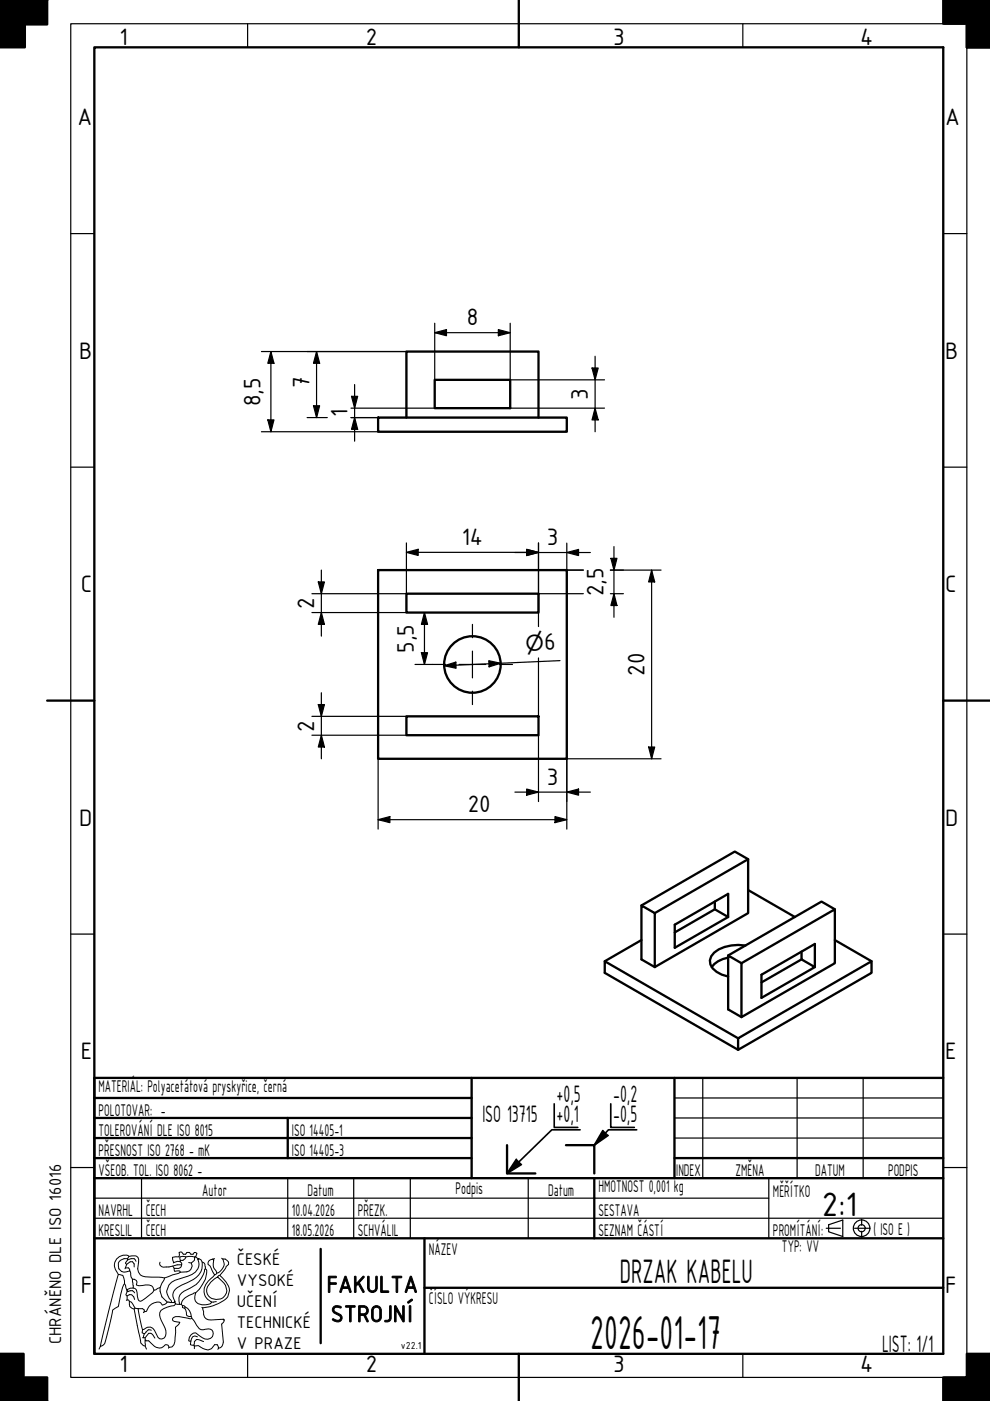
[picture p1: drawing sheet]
<svg xmlns="http://www.w3.org/2000/svg" width="210mm" height="297mm" viewBox="0 0 210 297" stroke-linecap="round" stroke-linejoin="round" font-family="sans-serif">
<!-- layer: Viditelna silna -->
<g fill="none" stroke="#000" stroke-width=".49">
<path d="M0 0h10zM5.3 0v10h-5.3v-10v5.2h10v-5.2M205 5v5h5h-5v-10h5h-10v5h10M80.2 88.5h40v3h-40zM86.2 88.5v-14h28v14M92.2 80.5h16v6h-16zM80.2 120.9h40v40h-40zM86.2 125.9h28v4h-28zM86.2 151.9h28v4h-28zM136 199.3l-7.8 4.5M138.8 193.6l19.8-11.4v11.4l-19.8 11.4zM138.8 193.6l-2.8-1.6v11.4l2.8 1.6"/>
<path d="M151.6 191.2v1.6l2.8 1.6-11.3 6.5v-4.8l11.3-6.6v4.9M151.6 192.8l-8.5 4.9M158.6 182.2l-2.8-1.7-19.8 11.5M158.6 188.7l9.9 5.7M177 192.8l-2.8-1.6-19.8 11.4M177 199.3l7.8 4.5M154.4 203a5.4 5.4 0 0 0-3.5 2M157.2 204.2l19.8-11.4v11.4l-19.8 11.4zM157.2 204.2l-2.8-1.6v11.4l2.8 1.6M158.1 200.5a8.7 8.7 0 0 0-6.7 1.5 2.39 2.39 0 0 0 .5 4l1.1 .6 1.4 .4M169.9 201.8v1.6l2.9 1.6-11.4 6.6v-4.9l11.4-6.6v4.9M169.9 203.4l-8.5 4.9"/>
<path d="M20 237h80M20 232.8h80M61 237v8.5M100 228.5v21.3M156.5 220.1l28.3-16.3v2.5l-28.3 16.3zM156.5 220.1l-28.3-16.3v2.5l28.3 16.3M20 245.5h80M20 241.3h80M107.5 242.8v6h6M120 242.8h6v6M143 245.5h57M0 292h10v5h-10z"/>
<path d="M0 287h5v10h-5M210 287h-5v5h-5v5h10"/>
<circle cx="100.2" cy="140.9" r="6"/>
</g>
<g fill="#000">
<path d="M0 -.1h5.3v10.1h-5.3z" fill-rule="evenodd"/>
<path d="M0 -.1h10v5.3h-10z" fill-rule="evenodd"/>
<path d="M200 0h10v10h-5v-5h-5z" fill-rule="evenodd"/>
<path d="M0 287h5v10h-5z" fill-rule="evenodd"/>
<path d="M0 292h10v5h-10z" fill-rule="evenodd"/>
<path d="M200 292h5v-5h5v10h-10z" fill-rule="evenodd"/>
</g>
<!-- layer: Viditelna tenka -->
<path d="M109.5 245.8l1.1 1.1-3.1 1.9zM127.8 239.7l1.1 1-2.9 2.1z" fill="#000"/>
<g fill="none" stroke="#000" stroke-width=".25">
<path d="M15 5h190v287h-190zM52.5 5v5M157.5 5v5M15 49.5h5M200 49.5h5M15 99h5M200 99h5M15 198h5M200 198h5M127.8 239.7l1.1 1M149 228.5v21.3M169 228.5v21.3"/>
<path d="M183 228.5v21.3M15 247.5h5M20 254h143M87 249.8v12.7M109.5 245.8l1.1 1.1M200 247.5h5M52.5 287v5M157.5 287v5"/>
</g>
<!-- layer: Ramecek -->
<path d="M20 10h180v277h-180zM110 0v10M10 148.5h10M200 148.5h10M110 287v10" fill="none" stroke="#000" stroke-width=".49"/>
<!-- layer: LEV CVUT -->
<g fill="none" stroke="#000" stroke-width=".21">
<path d="M25.1 270.2l-2 7.7-1.8 7.6a1.38 1.38 0 0 0 1.1-1.3l1.5-6.4 1.2-.8 .2-1.1a7.8 7.8 0 0 1 1.1-3.7M26.4 272.2l.5 1.3M26.6 268.8l-.1 .2M26.9 268.1l.7-.6h.5l.3 .5v.6M27 273.7l.1 .1M27 273.7v.1h.1M27 273.8l-.3 .7 .1 .2 .2 .1 .4-.3h.5l.5 .5 .1 .5M27 274.8v.8l-.2 .1M27 275.6h.3l.1 .3 .5 .2 .7 1.3 .7 .1M27.1 267.1l.7-.2h.6l.4 .5M27.1 267.1v-.2a1.5 1.5 0 0 0-2 1.6 1.5 1.5 0 0 0 2.4 1l-.3-.7h-.6M27.1 267.1l-.5 .7 .3 .3-.3 .7"/>
<path d="M27.1 273.8l1-.1 .4 .4M27.3 266.4l-.2 .5M27.4 275.9a1.19 1.19 0 0 0 1 1.7l.2-.2M27.5 269.5l.3 1.3 .3 .4M28.1 271.2h.3l.5 .3 .2 .3-.2 .6 .6 .2a4.9 4.9 0 0 1 2.6 0l.5 1 1.3-.6M28.1 271.2l.2 1.9h-.7l-.7 .4 .1 .2M28.3 273.1l.6 .4 .4 2.1a.52 .52 0 0 0 .9 .1l2.1-1.6 .3-.5M28.4 277.6l1.4 6.6a1.15 1.15 0 0 0 1 1.2l.3 .6M29.3 277.5h.9l.4 .3v.3M30.6 278.1l-.2 .2M33.9 273a2.75 2.75 0 0 0 1.4 2.9l.1 .2M33.9 267.6l-.1 .3a.79 .79 0 0 0 .8 .8 7 7 0 0 0 3-.5h.9"/>
<path d="M34.9 271l-1 2M35.4 276.1l-.4 .4-.6 .2-.3-.5a2.43 2.43 0 0 0-3 1.8l-.5 .1M36.4 276.2h.5M36.6 268.4l.3 .5M36.8 267.7l.9-.3 .5 .1 .3 .3v.4M36.8 267.7l-.1 .1M36.9 276.2h.3v.2l.8 .1M37.1 276v.1M37.2 276.4l-.3 .4a5.8 5.8 0 0 0-2.8 1 2.01 2.01 0 0 0 .1 2.2 4.3 4.3 0 0 1 .9 3.2l-.3 .5-.5 .2-.5-.1-.3-.3a3.3 3.3 0 0 0-1.6-2.1h-.6l-1.1 .5-.9-4.4M38 276.5h.4M38.2 267.2l-.1-.7 .7-.1 2.5 .1-.1 .7-.6 .6M38.2 269.7l-3.3 1.3-4.1-.3a1.62 1.62 0 0 1-1.6-1.7l.2-1.4-.1-1a1.61 1.61 0 0 0-2-.2l-.1-.1a2.16 2.16 0 0 0-2.3 .5 2.16 2.16 0 0 0-.4 2.3l.6 1.1 .9 .2 .4 1.2v.6"/>
<path d="M38.2 267.2v.3M38.4 276.5l.3 .3M38.5 268.2l-.2 .5-.4 .2h-1l.1 .7 1-.2 .2 .3M38.7 276.8l.4 .1a2.62 2.62 0 0 1 1.5 2.2l-1-.1-.1-.3a1.3 1.3 0 0 0-.8-1.5zM39.3 277.1l-.1 .3M39.4 266.5l-.1 .4-.5 .3h-.6M40 267.7l.6 .1a1.29 1.29 0 0 1-1 1.9h-1.4M40.6 279.1l.1 .4 .3 .3a5.3 5.3 0 0 0 1.6 2.1h.6a1.52 1.52 0 0 1 1.9 .4 1.34 1.34 0 0 1-.6 1.5 1.34 1.34 0 0 1-1.6-.2l-1.4-1a1.55 1.55 0 0 0-1.5 1.7l.5 .1 .3-1 .5-.2 .6 .2M40.7 279.5l-.5 .1a4.9 4.9 0 0 0-3.4-.2l-.2 .3v.3l1.5 .4-.3 .5-.6 .5-.1 2.2a2.38 2.38 0 0 1-.6 2l-.7 .1a.56 .56 0 0 0-.7-.6 1.66 1.66 0 0 1-2.8-.1l-.8-.7h-.7v-.7h-.6M41.3 266.5h.2M41.5 274.1l-.6 .2a3.2 3.2 0 0 0-2.5 2.2M41.5 266.5l.3-.8-.3-.1-.3-.1-.3 .4h-.4l-.3-.4h-.6l-.2 .4h-.5l-.4-.4h-.3h-.2v1l-1.4 .1 .2 1.1"/>
<path d="M41.5 274.1a1.62 1.62 0 0 0 1.3 2.5h.8a1.11 1.11 0 0 0 1.2-.5M41.5 266.5l.5 .4M42 267a2.32 2.32 0 0 1-1.3 3.2l-3.6 1.2a2.52 2.52 0 0 0-.8 4.4l.1 .4-1-.1M42.1 266.9h-.1v.1M42.1 266.9l.5 .2 .3 .5 .4 .2 .2 1.2M42.1 266.9l-.1 .1M42.8 277.2l.2 .1M42.9 267.6a3.5 3.5 0 0 1-1.9 3.7l-1.2 .6a4.3 4.3 0 0 0-3 2.1 2.11 2.11 0 0 0 .3 2l-.2 .2M43 277.3l.2 .7a1.43 1.43 0 0 0 1.6 1.9l2.6-.2 .1 .2-.1-.2M43.5 269a.73 .73 0 0 1 .3 .9 7.5 7.5 0 0 1-2.3 4.2M43.5 269l-.1 .2a5.2 5.2 0 0 1-3.1 3.9 2.68 2.68 0 0 0-2.3 2.8v.6M44.2 267.4l.9-.5 .2 .3a2.16 2.16 0 0 0 .6 2.4l.1 .3-.5 .4-.9-1.9-.5-.3z"/>
<path d="M45.3 266.9v.1M45.5 266.9h-.4M45.5 270.3l-.3 .4a3.4 3.4 0 0 0-1.6 4.2l.4 .5 .8 .7M45.9 276l-1.1 .1M46.6 270.4a5.3 5.3 0 0 1 2.1 3.3 3.1 3.1 0 0 1-2.3 2.7 9.3 9.3 0 0 1-3.4 .9M47 266.8l.3 .1M47.3 266.9h.4l.3 .2a.75 .75 0 0 1 .2 1.2l-.3 .2-.3 .8-1.5 1.5a3.9 3.9 0 0 0-2.3 3 2.15 2.15 0 0 0 3.4 1.4 2.15 2.15 0 0 0-.2-3.6l-.9-.8M47.3 266.9a2.09 2.09 0 0 1-1.3 3M47.5 279.9l-.1 .5-.4 .3 .4 3.8a1.22 1.22 0 0 1-1.1 1.3l-.2-.7h-.6l-.7 .8-.7 .3-1.1-.3-.9-.6-.9 .1M21.3 285.5l-.3 .5M30.2 281.9l-.1 .7 .5 .2 .8-.9 .7 .1M30.6 282.8l-.2 .8"/>
<path d="M30.8 283.6l.7-.9h.5l.8 1M30.8 284.1l.2 .2M30.8 284.3v1.1M35.8 285.7l-.1 .1M40.5 284.4l-.1 .7 .7 .1M41.1 285.2l.1 .2M41.2 285.4v.5M43.2 284.5l-1.5-.5-.5 .5-.1 .7M46.3 285.8l-.2 .2"/>
</g>
<!-- layer: Osa -->
<path d="M100.2 132.4v2.8M100.2 138.1v5.6M91.7 140.9h2.8M97.3 140.9h5.7M100.2 146.5v2.9M105.8 140.9h2.9M182.7 258.5v1.3M175.2 260.4h3M181.2 260.4h3M182.7 261.1v1.2" fill="none" stroke="#000" stroke-width=".25"/>
<!-- layer: Viditelna silna -->
<g fill="none" stroke="#000" stroke-width=".25">
<path d="M143 237h57M143 232.8h57M143 241.3h57M178.7 258.7v3.5l-3-1v-1.5"/>
<circle cx="182.7" cy="260.4" r="1.75"/>
<circle cx="182.7" cy="260.4" r=".75"/>
</g>
<path d="M20 258.3h180M30 249.8v12.7M61 249.8v12.7M75 249.8v12.7M112 249.8v12.7M163 249.8v12.7M178.7 258.7l-3 1" fill="none" stroke="#000" stroke-width=".25"/>
<!-- layer: LEV CVUT -->
<path d="M68 264.8v20" fill="none" stroke="#000" stroke-width=".49"/>
<path d="M117.5 234v5h5M123 239.5h-6l-9.5 9.3M127.8 239.7l-1.8 3.1M129.5 234v5h5M135 239.5h-6l-3 3.3 2.9-2.1M109.5 245.8l-2 3 3.1-1.9" fill="none" stroke="#000" stroke-width=".35"/>
<path d="M143 228.5v21.3M200 228.5h-180v58.5M20 249.8h180M126 249.8v12.7M20 262.5h180M90 273h110M90 262.5v24.5" fill="none" stroke="#000" stroke-width=".49"/>
<g fill="none" stroke="#000" stroke-width=".25">
<path d="M55.4 74.5h30.8M57.4 74.5l.7 2.5h-1.3zM57.4 74.5v17M67.1 74.5l.7 2.5h-1.3zM67.1 74.5v14M92.2 70.5l2.5-.6v1.3zM92.2 70.5h16M92.2 68.5v12M105.7 69.9l2.5 .6-2.5 .7zM108.2 68.5v12h20M125.5 78h1.3l-.6 2.5zM126.2 75.5v16"/>
<path d="M55.4 91.5h24.8M56.8 89h1.3l-.7 2.5zM65.1 88.5h4.3M66.5 86h1.3l-.7 2.5zM74.4 88.5h5.8M74.4 86.5h17.8M74.5 84h1.3l-.6 2.5zM75.2 88.5l.6 2.5h-1.3zM75.2 81.5v12M108.2 86.5h20M126.2 86.5l.6 2.5h-1.3zM86.2 117.1l2.5-.6v1.3z"/>
<path d="M86.2 115.1v10.8h-20.1M86.2 117.1h28M109.2 117.1h16M111.7 116.5l2.5 .6-2.5 .7zM114.2 115.1v17.7M120.2 117.1l2.5-.6v1.3zM120.2 115.1v5.8h3.5M129.5 118.4h1.3l-.6 2.5zM130.2 115.9v15M66.1 129.9h20.1M67.5 123.4h1.3l-.7 2.5zM68.1 129.9l.7 2.5h-1.3z"/>
<path d="M68.1 120.9v14M89.3 138.4h1.3l-.6 2.5zM90 129.9l.6 2.5h-1.3zM90 129.9v11M114.2 125.9h9.5M114.2 139.5v12.4M129.4 120.9h10.8M129.4 125.9h2.8M130.2 125.9l.6 2.5h-1.3zM138.2 120.9l.6 2.5h-1.3zM138.2 120.9v40M66.1 151.9h20.1"/>
<path d="M66.1 155.9h20.1M67.5 149.4h1.3l-.7 2.5zM68.1 155.9l.7 2.5h-1.3zM68.1 146.9v14M88 140.9h3.7M94.2 141.1l2.4-.7 .1 1.3zM103.6 140.1l2.6 .5-2.5 .8zM114.2 155.9v14M118.7 140.1l-24.5 1M137.5 158.4h1.3l-.6 2.5zM80.2 173.8l2.5-.7v1.3zM80.2 173.8h40"/>
<path d="M80.2 160.9v14.9M109.2 167.9h16M111.7 167.3l2.5 .6-2.5 .7zM117.7 173.1l2.5 .7-2.5 .6zM120.2 167.9l2.5-.6v1.3zM140.2 160.9h-20v14.9"/>
</g>
<g fill="#000">
<path d="M57.4 74.5l.7 2.5h-1.3zM67.1 74.5l.7 2.5h-1.3zM92.2 70.5l2.5-.6v1.3zM105.7 69.9l2.5 .6-2.5 .7zM125.5 78h1.3l-.6 2.5zM56.8 89h1.3l-.7 2.5zM66.5 86h1.3l-.7 2.5zM74.5 84h1.3l-.6 2.5zM75.2 88.5l.6 2.5h-1.3zM126.2 86.5l.6 2.5h-1.3zM86.2 117.1l2.5-.6v1.3zM111.7 116.5l2.5 .6-2.5 .7z"/>
<path d="M120.2 117.1l2.5-.6v1.3zM129.5 118.4h1.3l-.6 2.5zM67.5 123.4h1.3l-.7 2.5zM68.1 129.9l.7 2.5h-1.3zM89.3 138.4h1.3l-.6 2.5zM90 129.9l.6 2.5h-1.3zM130.2 125.9l.6 2.5h-1.3zM138.2 120.9l.6 2.5h-1.3zM67.5 149.4h1.3l-.7 2.5zM68.1 155.9l.7 2.5h-1.3zM94.2 141.1l2.4-.7 .1 1.3zM103.6 140.1l2.6 .5-2.5 .8z"/>
<path d="M137.5 158.4h1.3l-.6 2.5zM80.2 173.8l2.5-.7v1.3zM111.7 167.3l2.5 .6-2.5 .7zM117.7 173.1l2.5 .7-2.5 .6zM120.2 167.9l2.5-.6v1.3z"/>
</g>
<text font-size="10.9" x="125.2" y="286">2026-01-17</text>
<g font-size="7.7">
<text x="174.3" y="257.8">2:1</text>
<text x="131.4" y="272">DRZAK KABELU</text>
</g>
<g font-size="5.4">
<text x="25.4" y="9.6">1</text>
<text x="77.5" y="9.6">2</text>
<text x="130" y="9.6">3</text>
<text x="182.4" y="9.6">4</text>
<text x="16.4" y="26.5">A</text>
<text x="200.4" y="26.5">A</text>
<text x="98.9" y="69">8</text>
<text x="16.8" y="76">B</text>
<text x="200.4" y="76">B</text>
<text x="65.6" y="82.2" transform="rotate(-90 65.6 82.2)">7</text>
<text x="55.2" y="86.1" transform="rotate(-90 55.2 86.1)">8,5</text>
<text x="73.7" y="88.4" transform="rotate(-90 73.7 88.4)">1</text>
<text x="124.7" y="84.8" transform="rotate(-90 124.7 84.8)">3</text>
<text x="97.9" y="115.6">14</text>
<text x="116" y="115.6">3</text>
<text x="17.1" y="125.5">C</text>
<text x="200.4" y="125.5">C</text>
<text x="66.6" y="129.1" transform="rotate(-90 66.6 129.1)">2</text>
<text x="127.9" y="126.4" transform="rotate(-90 127.9 126.4)">2,5</text>
<text x="115.4" y="137.8" transform="rotate(-3 115.4 137.8)">6</text>
<text x="87.8" y="138.4" transform="rotate(-90 87.8 138.4)">5,5</text>
<text x="136.6" y="143.3" transform="rotate(-90 136.6 143.3)">20</text>
<text x="66.6" y="155.1" transform="rotate(-90 66.6 155.1)">2</text>
<text x="116" y="166.4">3</text>
<text x="99.2" y="172.3">20</text>
<text x="16.8" y="175">D</text>
<text x="200.4" y="175">D</text>
<text x="17.1" y="224.5">E</text>
<text x="200.4" y="224.5">E</text>
<text x="118" y="233.6">+0,5</text>
<text x="130" y="233.6">-0,2</text>
<text x="102.3" y="237.8">ISO 13715</text>
<text x="118" y="237.8">+0,1</text>
<text x="130" y="237.8">-0,5</text>
<text x="17.1" y="274">F</text>
<text x="69.3" y="274">FAKULTA</text>
<text x="200.4" y="274">F</text>
<text x="70.1" y="280.3">STROJNÍ</text>
<text x="187" y="286.5">LIST: 1/1</text>
<text x="25.4" y="290.9">1</text>
<text x="77.5" y="290.9">2</text>
<text x="130" y="290.9">3</text>
<text x="182.4" y="290.9">4</text>
</g>
<text font-size="4.6" x="111.5" y="138" transform="rotate(-3 111.5 138)">⌀</text>
<g font-size="3.9">
<text x="20.9" y="231.5">MATERIÁL: Polyacetátová pryskyřice, černá</text>
<text x="20.9" y="236.5">POLOTOVAR: -</text>
<text x="20.9" y="245">PŘESNOST ISO 2768 - mK</text>
<text x="20.9" y="240.8">TOLEROVÁNÍ DLE ISO 8015</text>
<text x="61.9" y="245">ISO 14405-3</text>
<text x="61.9" y="240.8">ISO 14405-1</text>
<text x="20.9" y="249.3">VŠEOB. TOL. ISO 8062 -</text>
<text x="143.4" y="249.3">I</text>
<text x="143.8" y="249.3">NDEX</text>
<text x="155.9" y="249.3">ZMĚNA</text>
<text x="172.8" y="249.3">DATUM</text>
<text x="188.3" y="249.3">PODPIS</text>
<text x="20.9" y="257.8">NAVRHL</text>
<text x="30.9" y="257.8">ČECH</text>
<text x="42.9" y="253.5">Autor</text>
<text x="61.9" y="257.8">10.04.2026</text>
<text x="65.2" y="253.5">Datum</text>
<text x="75.9" y="257.8">PŘEZK.</text>
<text x="96.6" y="253.2">Podpis</text>
<text x="116.2" y="253.5">Datum</text>
<text x="126.9" y="252.8">HMOTNOST 0,001 kg</text>
<text x="126.9" y="257.8">SESTAVA</text>
<text x="163.9" y="253.8">MĚŘÍTKO</text>
<text x="20.9" y="262">KRESLIL</text>
<text x="30.9" y="262">ČECH</text>
<text x="61.9" y="262">18.05.2026</text>
<text x="75.9" y="262">SCHVÁLIL</text>
<text x="126.9" y="262">SEZNAM ČÁSTÍ</text>
<text x="163.9" y="262">PROMÍTÁNÍ:</text>
<text x="185.2" y="261.8">( ISO E )</text>
<text x="50.2" y="268.2">ČESKÉ</text>
<text x="90.9" y="266">NÁZEV</text>
<text x="165.8" y="265.5">TYP: VV</text>
<text x="50.2" y="272.7">VYSOKÉ</text>
<text x="50.2" y="277.1">UČENÍ</text>
<text x="50.2" y="281.6">TECHNICKÉ</text>
<text x="90.9" y="276.5">ČÍSLO VÝKRESU</text>
<text x="13" y="285" transform="rotate(-90 13 285)">CHRÁNĚNO DLE ISO 16016</text>
<text x="50.2" y="286">V PRAZE</text>
</g>
<text font-size="2.3" x="85" y="286">v22.1</text>
</svg>
